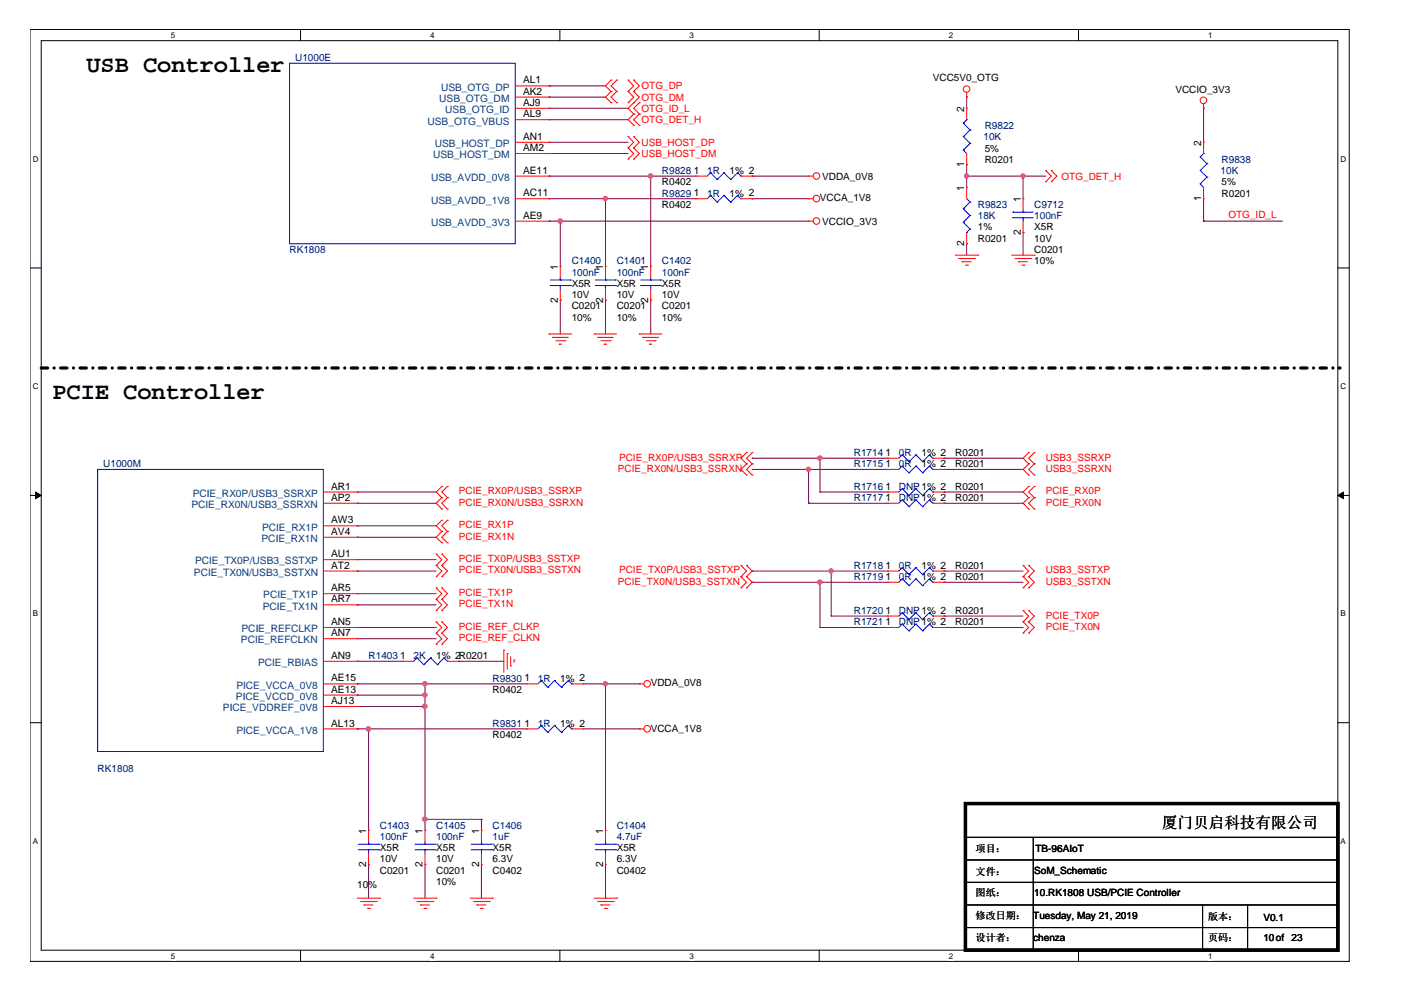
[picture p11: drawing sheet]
<svg xmlns="http://www.w3.org/2000/svg" width="297mm" height="210mm" viewBox="0 0 297 210" stroke-linecap="round" stroke-linejoin="round" font-family="sans-serif">
<path d="M6.3 6.2h279.2v197.2h-279.2zM8.7 8.6h274.3v192.5h-274.3z" fill="none" stroke="#000" stroke-width=".21"/>
<g fill="#fff">
<path d="M36.2 6.5h.9v1.9h-.9z"/>
<path d="M36.2 201.3h.9v1.9h-.9z"/>
</g>
<path d="M63.6 6.2v2.4M63.6 201.1v2.3" fill="none" stroke="#000" stroke-width=".21"/>
<g fill="#fff">
<path d="M91 6.5h.9v1.9h-.9z"/>
<path d="M91 201.3h.9v1.9h-.9z"/>
</g>
<path d="M118.4 6.2v2.4M118.4 201.1v2.3" fill="none" stroke="#000" stroke-width=".21"/>
<g fill="#fff">
<path d="M145.9 6.5h.9v1.9h-.9z"/>
<path d="M145.9 201.3h.9v1.9h-.9z"/>
</g>
<path d="M173.3 6.2v2.4M173.3 201.1v2.3" fill="none" stroke="#000" stroke-width=".21"/>
<g fill="#fff">
<path d="M200.7 6.5h1v1.9h-1z"/>
<path d="M200.7 201.3h1v1.9h-1z"/>
</g>
<path d="M228.2 6.2v2.4M228.2 201.1v2.3" fill="none" stroke="#000" stroke-width=".21"/>
<g fill="#fff">
<path d="M255.6 6.5h.9v1.9h-.9z"/>
<path d="M255.6 201.3h.9v1.9h-.9z"/>
<path d="M6.9 32.7h1.3v1.9h-1.3z"/>
<path d="M283.6 32.7h1.3v1.9h-1.3z"/>
<path d="M6.9 80.7h1.3v1.9h-1.3z"/>
<path d="M283.6 80.7h1.3v1.9h-1.3z"/>
</g>
<path d="M6.3 56.7h2.4M283 56.7h2.4" fill="none" stroke="#000" stroke-width=".21"/>
<g fill="#fff">
<path d="M6.9 128.9h1.2v1.9h-1.2z"/>
<path d="M283.6 128.9h1.2v1.9h-1.2z"/>
</g>
<path d="M6.3 104.8h2.4M283 104.8h2.4" fill="none" stroke="#000" stroke-width=".21"/>
<g fill="#000" stroke="#000" stroke-width=".21">
<path d="M7.5 104.1l1.2 .7-1.2 .7z" fill-rule="evenodd"/>
<path d="M283 104.8l1.2-.7v1.4z" fill-rule="evenodd"/>
</g>
<g fill="#fff">
<path d="M6.9 177h1.2v1.9h-1.2z"/>
<path d="M283.6 177h1.2v1.9h-1.2z"/>
</g>
<g fill="none" stroke="#000" stroke-width=".21">
<path d="M6.3 152.9h2.4M283 152.9h2.4M204.3 177.2h78.7M218.6 177.2v23.9M283 177.2h.1M204.3 186.7h78.7M204.3 191.5h78.7M204.3 196.3h78.7M204.3 182h78.7M254.4 191.5v9.6M263.9 191.5v9.6M283 186.7h.1"/>
<path d="M283 191.5h.1M283 196.3h.1M283 182h.1M218.6 201.1h.1M254.4 201.1h.1M263.9 201.1h.1"/>
</g>
<path d="M8.7 77.9h274.6" fill="none" stroke="#000" stroke-width=".68" stroke-dasharray="1.4 1.4 0 1.4"/>
<circle cx="283.3" cy="77.9" r=".34" fill="#000" stroke-dasharray="1.4 1.4 0 1.4"/>
<g fill="none" stroke="#800040" stroke-width=".21">
<path d="M116.2 18.2h.1M116.2 18.2h11.9M116.2 20.5h.1M116.2 25.3h.1M116.2 22.9h.1M116.2 30.1h.1M116.2 32.5h.1M116.2 37.3h.1M116.2 20.5h11.9M116.2 25.3h16.7M116.2 22.9h16.7M116.2 30.1h16.7"/>
<path d="M116.2 32.5h16.7M116.2 37.3h31M137.7 37.3h.1M137.7 37.3v19.1M159.1 37.3h.1M159.1 37.3h12M204.5 37.3h.1M204.5 34.9h.1M204.5 20.5h.1M204.5 37.3h16.7M204.5 20.5v2.4M204.5 34.9v4.7"/>
<path d="M216.5 37.3h.1M216.5 37.3v4.8M254.6 22.9h.1M254.6 22.9v7.2M116.2 46.8h.1M116.2 42.1h.1M116.2 46.8h54.9M116.2 42.1h31M118.5 46.8h.1M118.5 46.8v9.6M128.1 42.1h.1M128.1 42.1v14.3"/>
<path d="M159.1 42.1h.1M159.1 42.1h12M204.5 51.6h.1M204.5 51.6v2.4M216.5 49.2h.1M216.5 49.2v4.8M254.6 46.8h.1M254.6 46.8h16.8M254.6 42.1v4.7M118.5 63.5h.1M118.5 63.5v7.2M128.1 63.5h.1"/>
<path d="M128.1 63.5v7.2M137.7 63.5h.1M137.7 63.5v7.2M159.1 99.3h.1M159.1 97h.1M159.1 99.3h28.7M159.1 97h28.7M171.1 99.3h.1M171.1 99.3v7.2M173.5 97h.1M173.5 97v7.1M199.7 97h.1"/>
<path d="M199.7 99.3h.1M199.7 99.3h16.8M199.7 97h16.8M75.6 104.1h.1M75.6 106.5h.1M75.6 118.4h.1M75.6 111.3h.1M75.6 113.7h.1M75.6 104.1h16.7M75.6 106.5h16.7M75.6 118.4h16.7M75.6 111.3h16.7"/>
<path d="M75.6 113.7h16.7M171.1 106.5h.1M171.1 106.5h16.7M173.5 104.1h.1M173.5 104.1h14.3M199.7 104.1h.1M199.7 106.5h.1M199.7 104.1h16.8M199.7 106.5h16.8M75.6 139.9h.1M75.6 120.8h.1M75.6 132.8h.1"/>
<path d="M75.6 135.1h.1M75.6 125.6h.1M75.6 128h.1M75.6 139.9h9.5M75.6 120.8h16.7M75.6 132.8h16.7M75.6 135.1h16.7M75.6 125.6h16.7M75.6 128h16.7M97.1 139.9h.1M97.1 139.9h9.5M159.1 120.8h.1"/>
<path d="M159.1 123.2h.1M159.1 120.8h28.7M159.1 123.2h28.7M173.5 132.8h.1M173.5 123.2h.1M173.5 132.8h14.3M173.5 123.2v9.6M175.9 130.4h.1M175.9 120.8h.1M175.9 130.4h11.9M175.9 120.8v9.6M199.7 120.8h.1"/>
<path d="M199.7 123.2h.1M199.7 130.4h.1M199.7 132.8h.1M199.7 120.8h16.8M199.7 132.8h16.8M199.7 123.2h16.8M199.7 130.4h16.8M75.6 147.1h.1M75.6 154.2h.1M75.6 149.5h.1M75.6 144.7h.1M75.6 147.1h14.3"/>
<path d="M75.6 154.2h35.8M75.6 149.5h14.3M75.6 144.7h35.8M78 154.2h.1M78 154.2v21.5M89.9 149.5h.1M89.9 144.7h.1M89.9 147.1h.1M89.9 144.7v31M123.3 154.2h12M123.3 144.7h12M128.1 144.7h.1"/>
<path d="M128.1 144.7v31M135.3 144.7h.1M135.3 154.2h.1M89.9 173.4h.1M89.9 173.4h12M101.9 173.4h.1M101.9 173.4v2.3M78 182.9h.1M78 182.9v7.1M89.9 182.9h.1M89.9 182.9v7.1M101.9 182.9h.1"/>
<path d="M101.9 182.9v7.1M128.1 190h.1M128.1 182.9v7.1"/>
</g>
<g fill="#f0f" stroke="#f0f" stroke-width=".21">
<circle cx="89.9" cy="173.3" r=".47"/>
<circle cx="89.9" cy="149.4" r=".47"/>
<circle cx="89.9" cy="147.1" r=".46"/>
<circle cx="89.9" cy="144.7" r=".46"/>
<circle cx="137.6" cy="37.2" r=".46"/>
<circle cx="118.5" cy="46.8" r=".47"/>
<circle cx="173.4" cy="96.9" r=".46"/>
<circle cx="171" cy="99.3" r=".45"/>
<circle cx="175.8" cy="120.8" r=".45"/>
<circle cx="173.4" cy="123.2" r=".46"/>
<circle cx="216.4" cy="37.2" r=".45"/>
<circle cx="204.5" cy="37.2" r=".45"/>
<circle cx="128.1" cy="42" r=".46"/>
<circle cx="128.1" cy="144.7" r=".45"/>
<circle cx="77.9" cy="154.2" r=".47"/>
</g>
<g fill="none" stroke="#f00" stroke-width=".21">
<path d="M109 18.2h7.2M116.2 18.2h.1M129.3 16.9h.1M129.3 19.4h.1M129.3 19.4l-1.2 1.1 1.2 1.2M129.3 16.9l-1.2 1.3 1.2 1.2M130.5 19.4h.1M130.5 16.9h.1M130.5 19.4l-1.2 1.1 1.2 1.2M130.5 16.9l-1.2 1.3 1.2 1.2M132.9 19.4h.1M132.9 16.9h.1"/>
<path d="M132.9 16.9l1.2 1.3-1.2 1.2M132.9 19.4l1.2 1.1-1.2 1.2M134.1 19.4h.1M134.1 16.9h.1M134.1 19.4l1.2 1.1-2.4 2.4 1.2 1.2M134.1 16.9l1.2 1.3-1.2 1.2M204.5 19.6v.9M109 37.3h7.2M109 22.9h7.2M109 20.5h7.2M109 32.5h7.2M109 30.1h7.2"/>
<path d="M109 25.3h7.2M116.2 22.9h.1M116.2 20.5h.1M116.2 32.5h.1M116.2 30.1h.1M116.2 25.3h.1M116.2 37.3h.1M129.3 21.7h.1M130.5 21.7h.1M132.9 31.3h.1M132.9 28.9h.1M132.9 33.7h.1"/>
<path d="M132.9 21.7h.1M132.9 28.9l1.2 1.2-1.2 1.2M132.9 31.3l1.2 1.2-1.2 1.2M134.1 24.1h.1M134.1 26.5h.1M134.1 31.3h.1M134.1 28.9h.1M134.1 33.7h.1M134.1 21.7h.1M134.1 24.1l-1.2 1.2 1.2 1.2M134.1 28.9l1.2 1.2-1.2 1.2M134.1 31.3l1.2 1.2-1.2 1.2"/>
<path d="M135.3 26.5h.1M135.3 24.1h.1M135.3 21.7h.1M135.3 24.1l-1.2 1.2 1.2 1.2M135.3 21.7l-1.2 1.2 1.2 1.2M147.2 37.3h.1M147.2 37.3h2.4M156.8 37.3h2.3M159.1 37.3h.1M171.1 37.3h.1M171.1 37.3h.9M204.5 20.5h.1"/>
<path d="M204.5 39.6h.1M204.5 34.9h.1M204.5 22.9h.1M204.5 22.9v2.4M204.5 32.5v2.4M204.5 39.6v2.5M221.2 38.5h.1M221.2 36.1h.1M221.2 36.1l1.2 1.2-1.2 1.2M222.4 38.5h.1M222.4 36.1h.1M222.4 36.1l1.2 1.2-1.2 1.2"/>
<path d="M254.6 22.9h.1M254.6 30.1h.1M254.6 22v.9M254.6 30.1v2.4M254.6 39.6v2.5M109 42.1h7.2M109 46.8h7.2M116.2 42.1h.1M116.2 46.8h.1M118.5 56.4h.1M118.5 56.4v2.3M128.1 56.4h.1"/>
<path d="M128.1 56.4v2.3M137.7 56.4h.1M137.7 56.4v2.3M147.2 42.1h.1M147.2 42.1h2.4M156.8 42.1h2.3M159.1 42.1h.1M171.1 42.1h.1M171.1 46.8h.1M171.1 42.1h.9M171.1 46.8h.9M202.1 54h4.8"/>
<path d="M202.8 54.7h3.4M203.5 55.4h.1M203.5 55.4h1.9M204.3 56.1h.4M204.5 51.6h.1M204.5 49.2v2.4M204.7 56.1h.1M206.2 54.7h.1M206.9 54h.1M214 54h4.8M214.8 54.7h3.3M215.5 55.4h.1"/>
<path d="M215.5 55.4h1.9M216.2 56.1h.5M216.5 42.1h.1M216.5 49.2h.1M216.5 42.1v2.3M216.5 46.8v2.4M216.7 56.1h.1M218.1 54.7h.1M218.8 54h.1M254.6 42.1h.1M116.2 70.7h.1M116.2 70.7h4.7"/>
<path d="M116.9 71.4h.1M116.9 71.4h3.3M117.6 72.1h1.9M118.3 72.8h.1M118.3 72.8h.5M118.5 63.5h.1M118.5 61.1v2.4M119.5 72.1h.1M125.7 70.7h.1M125.7 70.7h4.8M126.4 71.4h.1M126.4 71.4h3.4"/>
<path d="M127.1 72.1h2M127.8 72.8h.1M127.8 72.8h.6M128.1 63.5h.1M128.1 61.1v2.4M129.1 72.1h.1M135.3 70.7h.1M135.3 70.7h4.7M136 71.4h.1M136 71.4h3.3M136.7 72.1h1.9M137.4 72.8h.1"/>
<path d="M137.4 72.8h.5M137.7 63.5h.1M137.7 61.1v2.4M138.6 72.1h.1M157.9 95.8h.1M157.9 98.1h.1M157.9 95.8l-1.1 1.2 1.1 1.1M157.9 98.1l-1.1 1.2 1.1 1.2M159.1 95.8h.1M159.1 98.1h.1M159.1 95.8l-1.2 1.2 1.2 1.1M159.1 98.1l-1.2 1.2 1.2 1.2"/>
<path d="M187.8 97h.1M187.8 99.3h.1M187.8 97h2.4M187.8 99.3h2.4M197.4 97h2.3M197.4 99.3h2.3M199.7 97h.1M199.7 99.3h.1M217.6 95.8h.1M217.6 98.1h.1M217.6 95.8l-1.1 1.2 1.1 1.1M217.6 98.1l-1.1 1.2 1.1 1.2"/>
<path d="M218.8 98.1h.1M218.8 95.8h.1M218.8 95.8l-1.2 1.2 1.2 1.1M218.8 98.1l-1.2 1.2 1.2 1.2M68.4 104.1h7.2M68.4 106.5h7.2M68.4 113.7h7.2M68.4 111.3h7.2M68.4 118.4h7.2M75.6 106.5h.1M75.6 113.7h.1M75.6 104.1h.1"/>
<path d="M75.6 111.3h.1M75.6 118.4h.1M92.3 119.6h.1M92.3 117.2h.1M92.3 117.2l1.2 1.2-1.2 1.2M92.3 119.6l1.2 1.2-1.2 1.2M93.5 110.1h.1M93.5 112.5h.1M93.5 114.9h.1M93.5 102.9h.1M93.5 105.3h.1M93.5 107.7h.1"/>
<path d="M93.5 119.6h.1M93.5 117.2h.1M93.5 110.1l-1.2 1.2 1.2 1.2M93.5 112.5l-1.2 1.2 1.2 1.2M93.5 102.9l-1.2 1.2 1.2 1.2M93.5 105.3l-1.2 1.2 1.2 1.2M93.5 117.2l1.2 1.2-1.2 1.2M93.5 119.6l1.2 1.2-1.2 1.2M94.7 112.5h.1M94.7 110.1h.1M94.7 114.9h.1M94.7 105.3h.1"/>
<path d="M94.7 102.9h.1M94.7 107.7h.1M94.7 110.1l-1.2 1.2 1.2 1.2M94.7 112.5l-1.2 1.2 1.2 1.2M94.7 102.9l-1.2 1.2 1.2 1.2M94.7 105.3l-1.2 1.2 1.2 1.2M156.8 119.6h.1M156.8 119.6l1.1 1.2-1.1 1.2M157.9 119.6h.1M157.9 100.5h.1M157.9 119.6l1.2 1.2-1.2 1.2M159.1 100.5h.1"/>
<path d="M187.8 104.1h.1M187.8 106.5h.1M187.8 104.1h2.4M187.8 106.5h2.4M197.4 104.1h2.3M197.4 106.5h2.3M199.7 104.1h.1M199.7 106.5h.1M216.5 119.6h.1M216.5 119.6l1.1 1.2-1.1 1.2M217.6 100.5h.1M217.6 119.6h.1"/>
<path d="M217.6 102.9h.1M217.6 105.3h.1M217.6 107.7h.1M217.6 119.6l1.2 1.2-1.2 1.2M217.6 102.9l-1.1 1.2 1.1 1.2M217.6 105.3l-1.1 1.2 1.1 1.2M218.8 100.5h.1M218.8 105.3h.1M218.8 102.9h.1M218.8 107.7h.1M218.8 102.9l-1.2 1.2 1.2 1.2M218.8 105.3l-1.2 1.2 1.2 1.2"/>
<path d="M68.4 135.1h7.2M68.4 132.8h7.2M68.4 139.9h7.2M68.4 120.8h7.2M68.4 128h7.2M68.4 125.6h7.2M75.6 135.1h.1M75.6 132.8h.1M75.6 139.9h.1M75.6 120.8h.1M75.6 128h.1M75.6 125.6h.1"/>
<path d="M85.1 139.9h.1M85.1 139.9h2.4M92.3 136.3h.1M92.3 134h.1M92.3 131.6h.1M92.3 122h.1M92.3 129.2h.1M92.3 126.8h.1M92.3 124.4h.1M92.3 134l1.2 1.1-1.2 1.2M92.3 131.6l1.2 1.2-1.2 1.2M92.3 126.8l1.2 1.2-1.2 1.2"/>
<path d="M92.3 124.4l1.2 1.2-1.2 1.2M93.5 136.3h.1M93.5 134h.1M93.5 131.6h.1M93.5 122h.1M93.5 129.2h.1M93.5 126.8h.1M93.5 124.4h.1M93.5 134l1.2 1.1-1.2 1.2M93.5 131.6l1.2 1.2-1.2 1.2M93.5 126.8l1.2 1.2-1.2 1.2M93.5 124.4l1.2 1.2-1.2 1.2"/>
<path d="M94.7 139.9h2.4M97.1 139.9h.1M106.6 137.6h.1M106.6 137.6v4.7M107.3 138.3h.1M107.3 138.3v3.3M108 139v1.9M108.8 139.7h.1M108.8 139.7v.5M156.8 122h.1M156.8 124.4h.1M156.8 122l1.1 1.2-1.1 1.2"/>
<path d="M157.9 122h.1M157.9 124.4h.1M157.9 122l1.2 1.2-1.2 1.2M187.8 123.2h.1M187.8 132.8h.1M187.8 120.8h.1M187.8 130.4h.1M187.8 123.2h2.4M187.8 132.8h2.4M187.8 120.8h2.4M187.8 130.4h2.4M197.4 123.2h2.3"/>
<path d="M197.4 132.8h2.3M197.4 120.8h2.3M197.4 130.4h2.3M199.7 123.2h.1M199.7 132.8h.1M199.7 120.8h.1M199.7 130.4h.1M216.5 122h.1M216.5 124.4h.1M216.5 131.6h.1M216.5 129.2h.1M216.5 134h.1"/>
<path d="M216.5 122l1.1 1.2-1.1 1.2M216.5 129.2l1.1 1.2-1.1 1.2M216.5 131.6l1.1 1.2-1.1 1.2M217.6 122h.1M217.6 124.4h.1M217.6 131.6h.1M217.6 129.2h.1M217.6 134h.1M217.6 122l1.2 1.2-1.2 1.2M217.6 129.2l1.2 1.2-1.2 1.2M217.6 131.6l1.2 1.2-1.2 1.2M68.4 144.7h7.2"/>
<path d="M68.4 154.2h7.2M68.4 149.5h7.2M68.4 147.1h7.2M75.6 144.7h.1M75.6 154.2h.1M75.6 149.5h.1M75.6 147.1h.1M108 140.9h.1M111.4 154.2h.1M111.4 144.7h.1M111.4 144.7h2.4M111.4 154.2h2.4"/>
<path d="M120.9 144.7h2.4M120.9 154.2h2.4M123.3 154.2h.1M123.3 144.7h.1M135.3 144.7h.1M135.3 154.2h.1M135.3 144.7h.9M135.3 154.2h.9M78 175.7h.1M78 175.7v2.4M89.9 175.7h.1M89.9 175.7v2.4"/>
<path d="M101.9 175.7h.1M101.9 175.7v2.4M128.1 175.7h.1M128.1 175.7v2.4M75.6 190h4.7M76.3 190.8h3.3M77 191.5h.1M77 191.5h1.9M77.7 192.2h.5M78 182.9h.1M78 180.5v2.4M78.2 192.2h.1"/>
<path d="M79.6 190.8h.1M80.3 190h.1M87.5 190h4.8M88.2 190.8h3.4M88.9 191.5h.1M88.9 191.5h1.9M89.7 192.2h.4M89.9 182.9h.1M89.9 180.5v2.4M90.1 192.2h.1M91.6 190.8h.1M92.3 190h.1"/>
<path d="M99.4 190h4.8M100.2 190.8h3.3M100.9 191.5h.1M100.9 191.5h1.9M101.6 192.2h.5M101.9 182.9h.1M101.9 180.5v2.4M102.1 192.2h.1M103.5 190.8h.1M104.2 190h.1M125.7 190h4.8M126.4 190.8h3.4"/>
<path d="M127.1 191.5h.1M127.1 191.5h2M127.8 192.2h.6M128.1 182.9h.1M128.1 180.5v2.4M128.4 192.2h.1M129.8 190.8h.1M130.5 190h.1"/>
<circle cx="204.5" cy="18.9" r=".69"/>
<circle cx="172.7" cy="37.2" r=".7"/>
<circle cx="254.6" cy="21.2" r=".7"/>
<circle cx="172.7" cy="42" r=".7"/>
<circle cx="172.7" cy="46.8" r=".7"/>
<circle cx="136.9" cy="154.2" r=".7"/>
<circle cx="136.9" cy="144.7" r=".7"/>
</g>
<path d="M204.3 170h78.7v31.1h-78.7z" fill="none" stroke="#000" stroke-width=".68"/>
<g fill="none" stroke="#00f" stroke-width=".21">
<path d="M61.3 13.4h47.7v38.2h-47.7zM150.3 36.5h.1M150.3 36.5l-.7 .8M150.3 36.5l1.4 1.5M151.7 38h.1M153.2 36.5h.1M153.2 36.5l-1.5 1.5M153.2 36.5l1.4 1.5M154.6 38h.1M156 36.5h.1M156 36.5l-1.4 1.5M156 36.5l.8 .8"/>
<path d="M156.8 37.3h.1M203.8 31.8h.1M203.8 28.9h.1M203.8 26h.1M203.8 31.8l.7 .7M203.8 28.9l1.4 1.4M203.8 26l1.4 1.5M204.5 25.3h.1M204.5 25.3l-.7 .7M205.2 30.3h.1M205.2 27.5h.1M205.2 30.3l-1.4 1.5"/>
<path d="M205.2 27.5l-1.4 1.4M253.9 38.9h.1M253.9 36.1h.1M253.9 33.2h.1M253.9 38.9l.7 .7M253.9 36.1l1.5 1.4M253.9 33.2l1.5 1.4M254.6 32.5h.1M254.6 32.5l-.7 .7M255.4 37.5h.1M255.4 34.6h.1M255.4 37.5l-1.5 1.4"/>
<path d="M255.4 34.6l-1.5 1.5M116.4 59.2h4.3M118.5 59.2h.1M118.5 58.7v.5M120.7 59.2h.1M125.9 59.2h4.4M128.1 59.2h.1M128.1 58.7v.5M130.3 59.2h.1M135.5 59.2h4.3M137.7 59.2h.1M137.7 58.7v.5"/>
<path d="M139.8 59.2h.1M150.3 41.3h.1M150.3 41.3l-.7 .8M150.3 41.3l1.4 1.5M151.7 42.8h.1M153.2 41.3h.1M153.2 41.3l-1.5 1.5M153.2 41.3l1.4 1.5M154.6 42.8h.1M156 41.3h.1M156 41.3l-1.4 1.5M156 41.3l.8 .8"/>
<path d="M156.8 42.1h.1M203.8 44.2h.1M203.8 47h.1M203.8 44.2l1.4 1.4M203.8 47l1.4 1.5M204.5 49.2h.1M204.5 42.1l.7 .7M205.2 42.8h.1M205.2 45.6h.1M205.2 48.5h.1M205.2 42.8l-1.4 1.4M205.2 45.6l-1.4 1.4"/>
<path d="M205.2 48.5l-.7 .7M214.3 46.1h.1M214.3 44.9h.1M214.3 46.1h4.3M214.3 44.9h4.3M216.5 44.9h.1M216.5 46.1h.1M216.5 44.4v.5M216.5 46.1v.7M116.4 60.4h4.3M118.5 60.4h.1M118.5 60.4v.7"/>
<path d="M120.7 60.4h.1M125.9 60.4h4.4M128.1 60.4h.1M128.1 60.4v.7M130.3 60.4h.1M135.5 60.4h4.3M137.7 60.4h.1M137.7 60.4v.7M139.8 60.4h.1M20.7 99.3h47.7v59.7h-47.7zM190.9 96.2h.1M190.9 98.6h.1"/>
<path d="M190.9 96.2l-.7 .8M190.9 96.2l1.4 1.5M190.9 98.6l-.7 .7M190.9 98.6l1.4 1.4M192.3 97.7h.1M193.8 96.2h.1M193.8 98.6h.1M193.8 96.2l-1.5 1.5M193.8 96.2l1.4 1.5M193.8 98.6l-1.5 1.4M193.8 98.6l1.4 1.4M195.2 97.7h.1"/>
<path d="M196.6 96.2h.1M196.6 98.6h.1M196.6 96.2l-1.4 1.5M196.6 96.2l.8 .8M196.6 98.6l-1.4 1.4M196.6 98.6l.8 .7M197.4 97h.1M197.4 99.3h.1M190.9 103.4h.1M190.9 105.8h.1M190.9 103.4l-.7 .7M190.9 103.4l1.4 1.4"/>
<path d="M190.9 105.8l-.7 .7M190.9 105.8l1.4 1.4M192.3 104.8h.1M192.3 107.2h.1M192.3 100h.1M193.8 103.4h.1M193.8 105.8h.1M193.8 103.4l-1.5 1.4M193.8 103.4l1.4 1.4M193.8 105.8l-1.5 1.4M193.8 105.8l1.4 1.4M195.2 104.8h.1"/>
<path d="M195.2 107.2h.1M195.2 100h.1M196.6 103.4h.1M196.6 105.8h.1M196.6 103.4l-1.4 1.4M196.6 103.4l.8 .7M196.6 105.8l-1.4 1.4M196.6 105.8l.8 .7M197.4 104.1h.1M197.4 106.5h.1M88.2 139.2h.1M88.2 139.2l-.7 .7"/>
<path d="M88.2 139.2l1.5 1.4M91.1 139.2h.1M91.1 139.2l-1.4 1.4M91.1 139.2l1.4 1.4M93.9 139.2h.1M93.9 139.2l-1.4 1.4M93.9 139.2l.8 .7M94.7 139.9h.1M190.9 122.5h.1M190.9 132.1h.1M190.9 120.1h.1M190.9 129.6h.1"/>
<path d="M190.9 122.5l-.7 .7M190.9 122.5l1.4 1.4M190.9 132.1l-.7 .7M190.9 132.1l1.4 1.4M190.9 120.1l-.7 .7M190.9 120.1l1.4 1.5M190.9 129.6l-.7 .8M190.9 129.6l1.4 1.5M192.3 123.9h.1M192.3 133.5h.1M192.3 121.6h.1M192.3 131.1h.1"/>
<path d="M193.8 122.5h.1M193.8 132.1h.1M193.8 120.1h.1M193.8 129.6h.1M193.8 122.5l-1.5 1.4M193.8 122.5l1.4 1.4M193.8 132.1l-1.5 1.4M193.8 132.1l1.4 1.4M193.8 120.1l-1.5 1.5M193.8 120.1l1.4 1.5M193.8 129.6l-1.5 1.5M193.8 129.6l1.4 1.5"/>
<path d="M195.2 123.9h.1M195.2 133.5h.1M195.2 121.6h.1M195.2 131.1h.1M196.6 122.5h.1M196.6 132.1h.1M196.6 120.1h.1M196.6 129.6h.1M196.6 122.5l-1.4 1.4M196.6 122.5l.8 .7M196.6 132.1l-1.4 1.4M196.6 132.1l.8 .7"/>
<path d="M196.6 120.1l-1.4 1.5M196.6 120.1l.8 .7M196.6 129.6l-1.4 1.5M196.6 129.6l.8 .8M197.4 123.2h.1M197.4 132.8h.1M197.4 120.8h.1M197.4 130.4h.1M89.7 140.6h.1M92.5 140.6h.1M114.5 153.5h.1M114.5 144h.1"/>
<path d="M114.5 153.5l-.7 .7M114.5 153.5l1.4 1.5M114.5 144l-.7 .7M114.5 144l1.4 1.4M115.9 155h.1M115.9 145.4h.1M117.3 153.5h.1M117.3 144h.1M117.3 153.5l-1.4 1.5M117.3 153.5l1.5 1.5M117.3 144l-1.4 1.4M117.3 144l1.5 1.4"/>
<path d="M118.8 155h.1M118.8 145.4h.1M120.2 153.5h.1M120.2 144h.1M120.2 153.5l-1.4 1.5M120.2 153.5l.7 .7M120.2 144l-1.4 1.4M120.2 144l.7 .7M120.9 154.2h.1M120.9 144.7h.1M75.8 179.8h4.3M75.8 178.6h4.3"/>
<path d="M78 178.6h.1M78 179.8h.1M78 178.1v.5M78 179.8v.7M80.1 179.8h.1M80.1 178.6h.1M87.8 179.8h4.2M87.8 178.6h4.2M89.9 178.6h.1M89.9 179.8h.1M89.9 178.1v.5M89.9 179.8v.7"/>
<path d="M92 179.8h.1M92 178.6h.1M99.7 179.8h4.3M99.7 178.6h4.3M101.9 178.6h.1M101.9 179.8h.1M101.9 178.1v.5M101.9 179.8v.7M104 179.8h.1M104 178.6h.1M125.9 179.8h4.4M125.9 178.6h4.4"/>
<path d="M128.1 178.6h.1M128.1 179.8h.1M128.1 178.1v.5M128.1 179.8v.7M130.3 179.8h.1M130.3 178.6h.1"/>
</g>
<g font-size="5">
<text x="18.3" y="15.2">USB Controller</text>
<text x="11.1" y="84.4">PCIE Controller</text>
</g>
<text font-size="3.3" x="245.8" y="175.1">厦门贝启科技有限公司</text>
<g font-size="2.2">
<text x="110.7" y="17.7">AL1</text>
<text x="110.7" y="22.4">AJ9</text>
<text x="110.7" y="20">AK2</text>
<text x="204" y="23.7" transform="rotate(-90 204 23.7)">2</text>
<text x="110.7" y="29.6">AN1</text>
<text x="110.7" y="24.8">AL9</text>
<text x="110.7" y="32">AM2</text>
<text x="204" y="35.4" transform="rotate(-90 204 35.4)">1</text>
<text x="254.1" y="30.8" transform="rotate(-90 254.1 30.8)">2</text>
<text x="110.7" y="41.5">AC11</text>
<text x="110.7" y="36.8">AE11</text>
<text x="146.8" y="36.8">1</text>
<text x="146.8" y="41.5">1</text>
<text x="204" y="40.4" transform="rotate(-90 204 40.4)">1</text>
<text x="110.7" y="46.3">AE9</text>
<text x="215.9" y="42.8" transform="rotate(-90 215.9 42.8)">1</text>
<text x="254.1" y="42.5" transform="rotate(-90 254.1 42.5)">1</text>
<text x="204" y="52.1" transform="rotate(-90 204 52.1)">2</text>
<text x="215.9" y="49.7" transform="rotate(-90 215.9 49.7)">2</text>
<text x="118" y="57.1" transform="rotate(-90 118 57.1)">1</text>
<text x="127.6" y="57.1" transform="rotate(-90 127.6 57.1)">1</text>
<text x="137.2" y="57.1" transform="rotate(-90 137.2 57.1)">1</text>
<text x="118" y="64" transform="rotate(-90 118 64)">2</text>
<text x="127.6" y="64" transform="rotate(-90 127.6 64)">2</text>
<text x="137.2" y="64" transform="rotate(-90 137.2 64)">2</text>
<text x="187.3" y="96.4">1</text>
<text x="187.3" y="98.8">1</text>
<text x="70.1" y="106">AP2</text>
<text x="70.1" y="103.6">AR1</text>
<text x="187.3" y="103.6">1</text>
<text x="187.3" y="106">1</text>
<text x="70.1" y="113.2">AV4</text>
<text x="70.1" y="110.8">AW3</text>
<text x="70.1" y="117.9">AU1</text>
<text x="70.1" y="120.3">AT2</text>
<text x="70.1" y="125.1">AR5</text>
<text x="187.3" y="122.7">1</text>
<text x="187.3" y="120.3">1</text>
<text x="70.1" y="127.5">AR7</text>
<text x="187.3" y="129.9">1</text>
<text x="70.1" y="134.6">AN7</text>
<text x="70.1" y="132.3">AN5</text>
<text x="187.3" y="132.3">1</text>
<text x="70.1" y="139.4">AN9</text>
<text x="84.7" y="139.4">1</text>
<text x="70.1" y="144.2">AE15</text>
<text x="70.1" y="149">AJ13</text>
<text x="70.1" y="146.6">AE13</text>
<text x="111" y="144.2">1</text>
<text x="70.1" y="153.7">AL13</text>
<text x="111" y="153.7">1</text>
<text x="77.5" y="176.5" transform="rotate(-90 77.5 176.5)">1</text>
<text x="89.4" y="176.5" transform="rotate(-90 89.4 176.5)">1</text>
<text x="101.3" y="176.5" transform="rotate(-90 101.3 176.5)">1</text>
<text x="127.6" y="176.5" transform="rotate(-90 127.6 176.5)">1</text>
<text x="77.5" y="183.4" transform="rotate(-90 77.5 183.4)">2</text>
<text x="89.4" y="183.4" transform="rotate(-90 89.4 183.4)">2</text>
<text x="101.3" y="183.4" transform="rotate(-90 101.3 183.4)">2</text>
<text x="127.6" y="183.4" transform="rotate(-90 127.6 183.4)">2</text>
</g>
<g font-size="2.2" fill="#004080">
<text x="92.9" y="21.6">USB_OTG_DM</text>
<text x="93.3" y="19.2">USB_OTG_DP</text>
<text x="94.2" y="23.9">USB_OTG_ID</text>
<text x="90.4" y="26.3">USB_OTG_VBUS</text>
<text x="91.6" y="33.5">USB_HOST_DM</text>
<text x="92" y="31.1">USB_HOST_DP</text>
<text x="91.2" y="38.3">USB_AVDD_0V8</text>
<text x="91.2" y="43.1">USB_AVDD_1V8</text>
<text x="91.2" y="47.8">USB_AVDD_3V3</text>
<text x="40.5" y="107.5">PCIE_RX0N/USB3_SSRXN</text>
<text x="40.8" y="105.1">PCIE_RX0P/USB3_SSRXP</text>
<text x="55.5" y="112.3">PCIE_RX1P</text>
<text x="41.3" y="119.4">PCIE_TX0P/USB3_SSTXP</text>
<text x="55.3" y="114.7">PCIE_RX1N</text>
<text x="41" y="121.8">PCIE_TX0N/USB3_SSTXN</text>
<text x="55.6" y="129">PCIE_TX1N</text>
<text x="55.7" y="126.6">PCIE_TX1P</text>
<text x="51" y="136.2">PCIE_REFCLKN</text>
<text x="51.1" y="133.8">PCIE_REFCLKP</text>
<text x="54.6" y="140.9">PCIE_RBIAS</text>
<text x="49.9" y="148.1">PICE_VCCD_0V8</text>
<text x="50" y="145.7">PICE_VCCA_0V8</text>
<text x="47.2" y="150.5">PICE_VDDREF_0V8</text>
<text x="50" y="155.3">PICE_VCCA_1V8</text>
</g>
<g font-size="2.1" fill="#000080">
<text x="62.4" y="12.9">U1000E</text>
<text x="208.1" y="29.6">10K</text>
<text x="208.3" y="27.3">R9822</text>
<text x="258.4" y="34.4">R9838</text>
<text x="140" y="36.8">R9828</text>
<text x="140" y="41.6">R9829</text>
<text x="149.6" y="36.8">1R</text>
<text x="149.6" y="41.6">1R</text>
<text x="258.2" y="36.8">10K</text>
<text x="206.9" y="44">R9823</text>
<text x="206.9" y="46.4">18K</text>
<text x="218.8" y="44">C9712</text>
<text x="218.8" y="46.4">100nF</text>
<text x="61.3" y="53.5">RK1808</text>
<text x="120.9" y="55.9">C1400</text>
<text x="120.9" y="58.3">100nF</text>
<text x="130.5" y="55.9">C1401</text>
<text x="130.5" y="58.3">100nF</text>
<text x="140" y="55.9">C1402</text>
<text x="140" y="58.3">100nF</text>
<text x="21.8" y="98.9">U1000M</text>
<text x="180.6" y="96.5">R1714</text>
<text x="180.6" y="98.9">R1715</text>
<text x="190.2" y="96.5">0R</text>
<text x="190.2" y="98.9">0R</text>
<text x="180.6" y="103.7">R1716</text>
<text x="180.6" y="106.1">R1717</text>
<text x="190.2" y="103.7">DNP1% 2</text>
<text x="190.2" y="106.1">DNP1% 2</text>
<text x="180.6" y="122.8">R1719</text>
<text x="180.6" y="120.4">R1718</text>
<text x="190.2" y="122.8">0R</text>
<text x="190.2" y="120.4">0R</text>
<text x="180.6" y="129.9">R1720</text>
<text x="190.2" y="129.9">DNP1% 2</text>
<text x="180.6" y="132.3">R1721</text>
<text x="190.2" y="132.3">DNP1% 2</text>
<text x="78" y="139.5">R1403</text>
<text x="87.5" y="139.5">2K</text>
<text x="104.2" y="144.2">R9830</text>
<text x="113.8" y="144.2">1R</text>
<text x="104.2" y="153.8">R9831</text>
<text x="113.8" y="153.8">1R</text>
<text x="20.7" y="163.4">RK1808</text>
<text x="80.3" y="175.3">C1403</text>
<text x="80.3" y="177.7">100nF</text>
<text x="92.3" y="175.3">C1405</text>
<text x="92.3" y="177.7">100nF</text>
<text x="104.2" y="175.3">C1406</text>
<text x="104.2" y="177.7">1uF</text>
<text x="130.5" y="175.3">C1404</text>
<text x="130.5" y="177.7">4.7uF</text>
</g>
<g font-size="2.1">
<text x="197.4" y="17.2">VCC5V0_OTG</text>
<text x="248.7" y="19.6">VCCIO_3V3</text>
<text x="208.3" y="34.4">R0201</text>
<text x="208.3" y="32.1">5%</text>
<text x="140" y="39.2">R0402</text>
<text x="154.3" y="36.8">1% 2</text>
<text x="154.3" y="41.6">1% 2</text>
<text x="173.9" y="38">VDDA_0V8</text>
<text x="258.4" y="41.6">R0201</text>
<text x="258.4" y="39.2">5%</text>
<text x="140" y="44">R0402</text>
<text x="173.5" y="42.6">VCCA_1V8</text>
<text x="173.9" y="47.6">VCCIO_3V3</text>
<text x="206.9" y="51.2">R0201</text>
<text x="206.9" y="48.7">1%</text>
<text x="218.8" y="53.5">C0201</text>
<text x="218.8" y="48.7">X5R</text>
<text x="218.8" y="51.2">10V</text>
<text x="218.8" y="55.9">10%</text>
<text x="120.9" y="65.5">C0201</text>
<text x="120.9" y="60.7">X5R</text>
<text x="120.9" y="63.1">10V</text>
<text x="130.5" y="65.5">C0201</text>
<text x="130.5" y="60.7">X5R</text>
<text x="130.5" y="63.1">10V</text>
<text x="140" y="65.5">C0201</text>
<text x="140" y="60.7">X5R</text>
<text x="140" y="63.1">10V</text>
<text x="120.9" y="67.9">10%</text>
<text x="130.5" y="67.9">10%</text>
<text x="140" y="67.9">10%</text>
<text x="194.9" y="96.5">1% 2</text>
<text x="194.9" y="98.9">1% 2</text>
<text x="202.1" y="96.5">R0201</text>
<text x="202.1" y="98.9">R0201</text>
<text x="202.1" y="103.7">R0201</text>
<text x="202.1" y="106.1">R0201</text>
<text x="194.9" y="122.8">1% 2</text>
<text x="194.9" y="120.4">1% 2</text>
<text x="202.1" y="122.8">R0201</text>
<text x="202.1" y="120.4">R0201</text>
<text x="202.1" y="129.9">R0201</text>
<text x="202.1" y="132.3">R0201</text>
<text x="92.3" y="139.5">1% 2R0201</text>
<text x="104.2" y="146.7">R0402</text>
<text x="118.5" y="144.2">1% 2</text>
<text x="137.7" y="145.2">VDDA_0V8</text>
<text x="118.5" y="153.8">1% 2</text>
<text x="137.7" y="154.8">VCCA_1V8</text>
<text x="104.2" y="156.2">R0402</text>
<text x="80.3" y="184.8">C0201</text>
<text x="80.3" y="180.1">X5R</text>
<text x="80.3" y="182.5">10V</text>
<text x="92.3" y="184.8">C0201</text>
<text x="92.3" y="180.1">X5R</text>
<text x="92.3" y="182.5">10V</text>
<text x="104.2" y="184.8">C0402</text>
<text x="104.2" y="180.1">X5R</text>
<text x="104.2" y="182.5">6.3V</text>
<text x="130.5" y="184.8">C0402</text>
<text x="130.5" y="180.1">X5R</text>
<text x="130.5" y="182.5">6.3V</text>
<text x="206.4" y="185.1">文件：</text>
<text x="206.4" y="180.3">项目：</text>
<text x="218.8" y="184.8">SoM_Schematic</text>
<text x="219.1" y="180.3">TB-96AIoT</text>
<text x="75.6" y="188">10%</text>
<text x="92.3" y="187.3">10%</text>
<text x="206.4" y="189.6">图纸：</text>
<text x="218.8" y="189.6">10.RK1808 USB/PCIE Controller</text>
<text x="206.4" y="194.4">修改日期：</text>
<text x="218.6" y="194.4">Tuesday, May 21, 2019</text>
<text x="255.6" y="194.6">版本：</text>
<text x="267.3" y="194.9">V0.1</text>
<text x="206.4" y="199.2">设计者：</text>
<text x="218.6" y="199.2">chenza</text>
<text x="255.6" y="199.2">页码：</text>
<text x="267.3" y="199.2">10of</text>
<text x="273.3" y="199.2">23</text>
</g>
<g font-size="2.1" fill="#f00">
<text x="135.7" y="23.7">OTG_ID_L</text>
<text x="135.7" y="18.9">OTG_DP</text>
<text x="135.7" y="21.3">OTG_DM</text>
<text x="135.7" y="26.1">OTG_DET_H</text>
<text x="135.7" y="30.8">USB_HOST_DP</text>
<text x="135.7" y="33.2">USB_HOST_DM</text>
<text x="224.6" y="38">OTG_DET_H</text>
<text x="259.9" y="46.1">OTG_ID_L</text>
<text x="130.7" y="99.8">PCIE_RX0N/USB3_SSRXN</text>
<text x="131" y="97.5">PCIE_RX0P/USB3_SSRXP</text>
<text x="221.2" y="97.5">USB3_SSRXP</text>
<text x="221.2" y="99.8">USB3_SSRXN</text>
<text x="97.1" y="104.6">PCIE_RX0P/USB3_SSRXP</text>
<text x="97.1" y="107">PCIE_RX0N/USB3_SSRXN</text>
<text x="221.2" y="104.6">PCIE_RX0P</text>
<text x="221.2" y="107">PCIE_RX0N</text>
<text x="97.1" y="111.8">PCIE_RX1P</text>
<text x="97.1" y="114.2">PCIE_RX1N</text>
<text x="97.1" y="119">PCIE_TX0P/USB3_SSTXP</text>
<text x="97.1" y="121.3">PCIE_TX0N/USB3_SSTXN</text>
<text x="130.7" y="123.7">PCIE_TX0N/USB3_SSTXN</text>
<text x="131" y="121.3">PCIE_TX0P/USB3_SSTXP</text>
<text x="221.2" y="121.3">USB3_SSTXP</text>
<text x="221.2" y="123.7">USB3_SSTXN</text>
<text x="97.1" y="128.5">PCIE_TX1N</text>
<text x="97.1" y="126.1">PCIE_TX1P</text>
<text x="221.2" y="130.9">PCIE_TX0P</text>
<text x="97.1" y="135.7">PCIE_REF_CLKN</text>
<text x="97.1" y="133.3">PCIE_REF_CLKP</text>
<text x="221.2" y="133.3">PCIE_TX0N</text>
</g>
<g font-size="1.7">
<text x="36.2" y="8">5</text>
<text x="91" y="8">4</text>
<text x="145.9" y="8">3</text>
<text x="200.7" y="8">2</text>
<text x="255.6" y="8">1</text>
<text x="6.9" y="34.2">D</text>
<text x="283.6" y="34.2">D</text>
<text x="6.9" y="82.3">C</text>
<text x="283.6" y="82.3">C</text>
<text x="6.9" y="130.4">B</text>
<text x="283.6" y="130.4">B</text>
<text x="6.9" y="178.5">A</text>
<text x="283.6" y="178.5">A</text>
<text x="36.2" y="202.8">5</text>
<text x="91" y="202.8">4</text>
<text x="145.9" y="202.8">3</text>
<text x="200.7" y="202.8">2</text>
<text x="255.6" y="202.8">1</text>
</g>
</svg>
